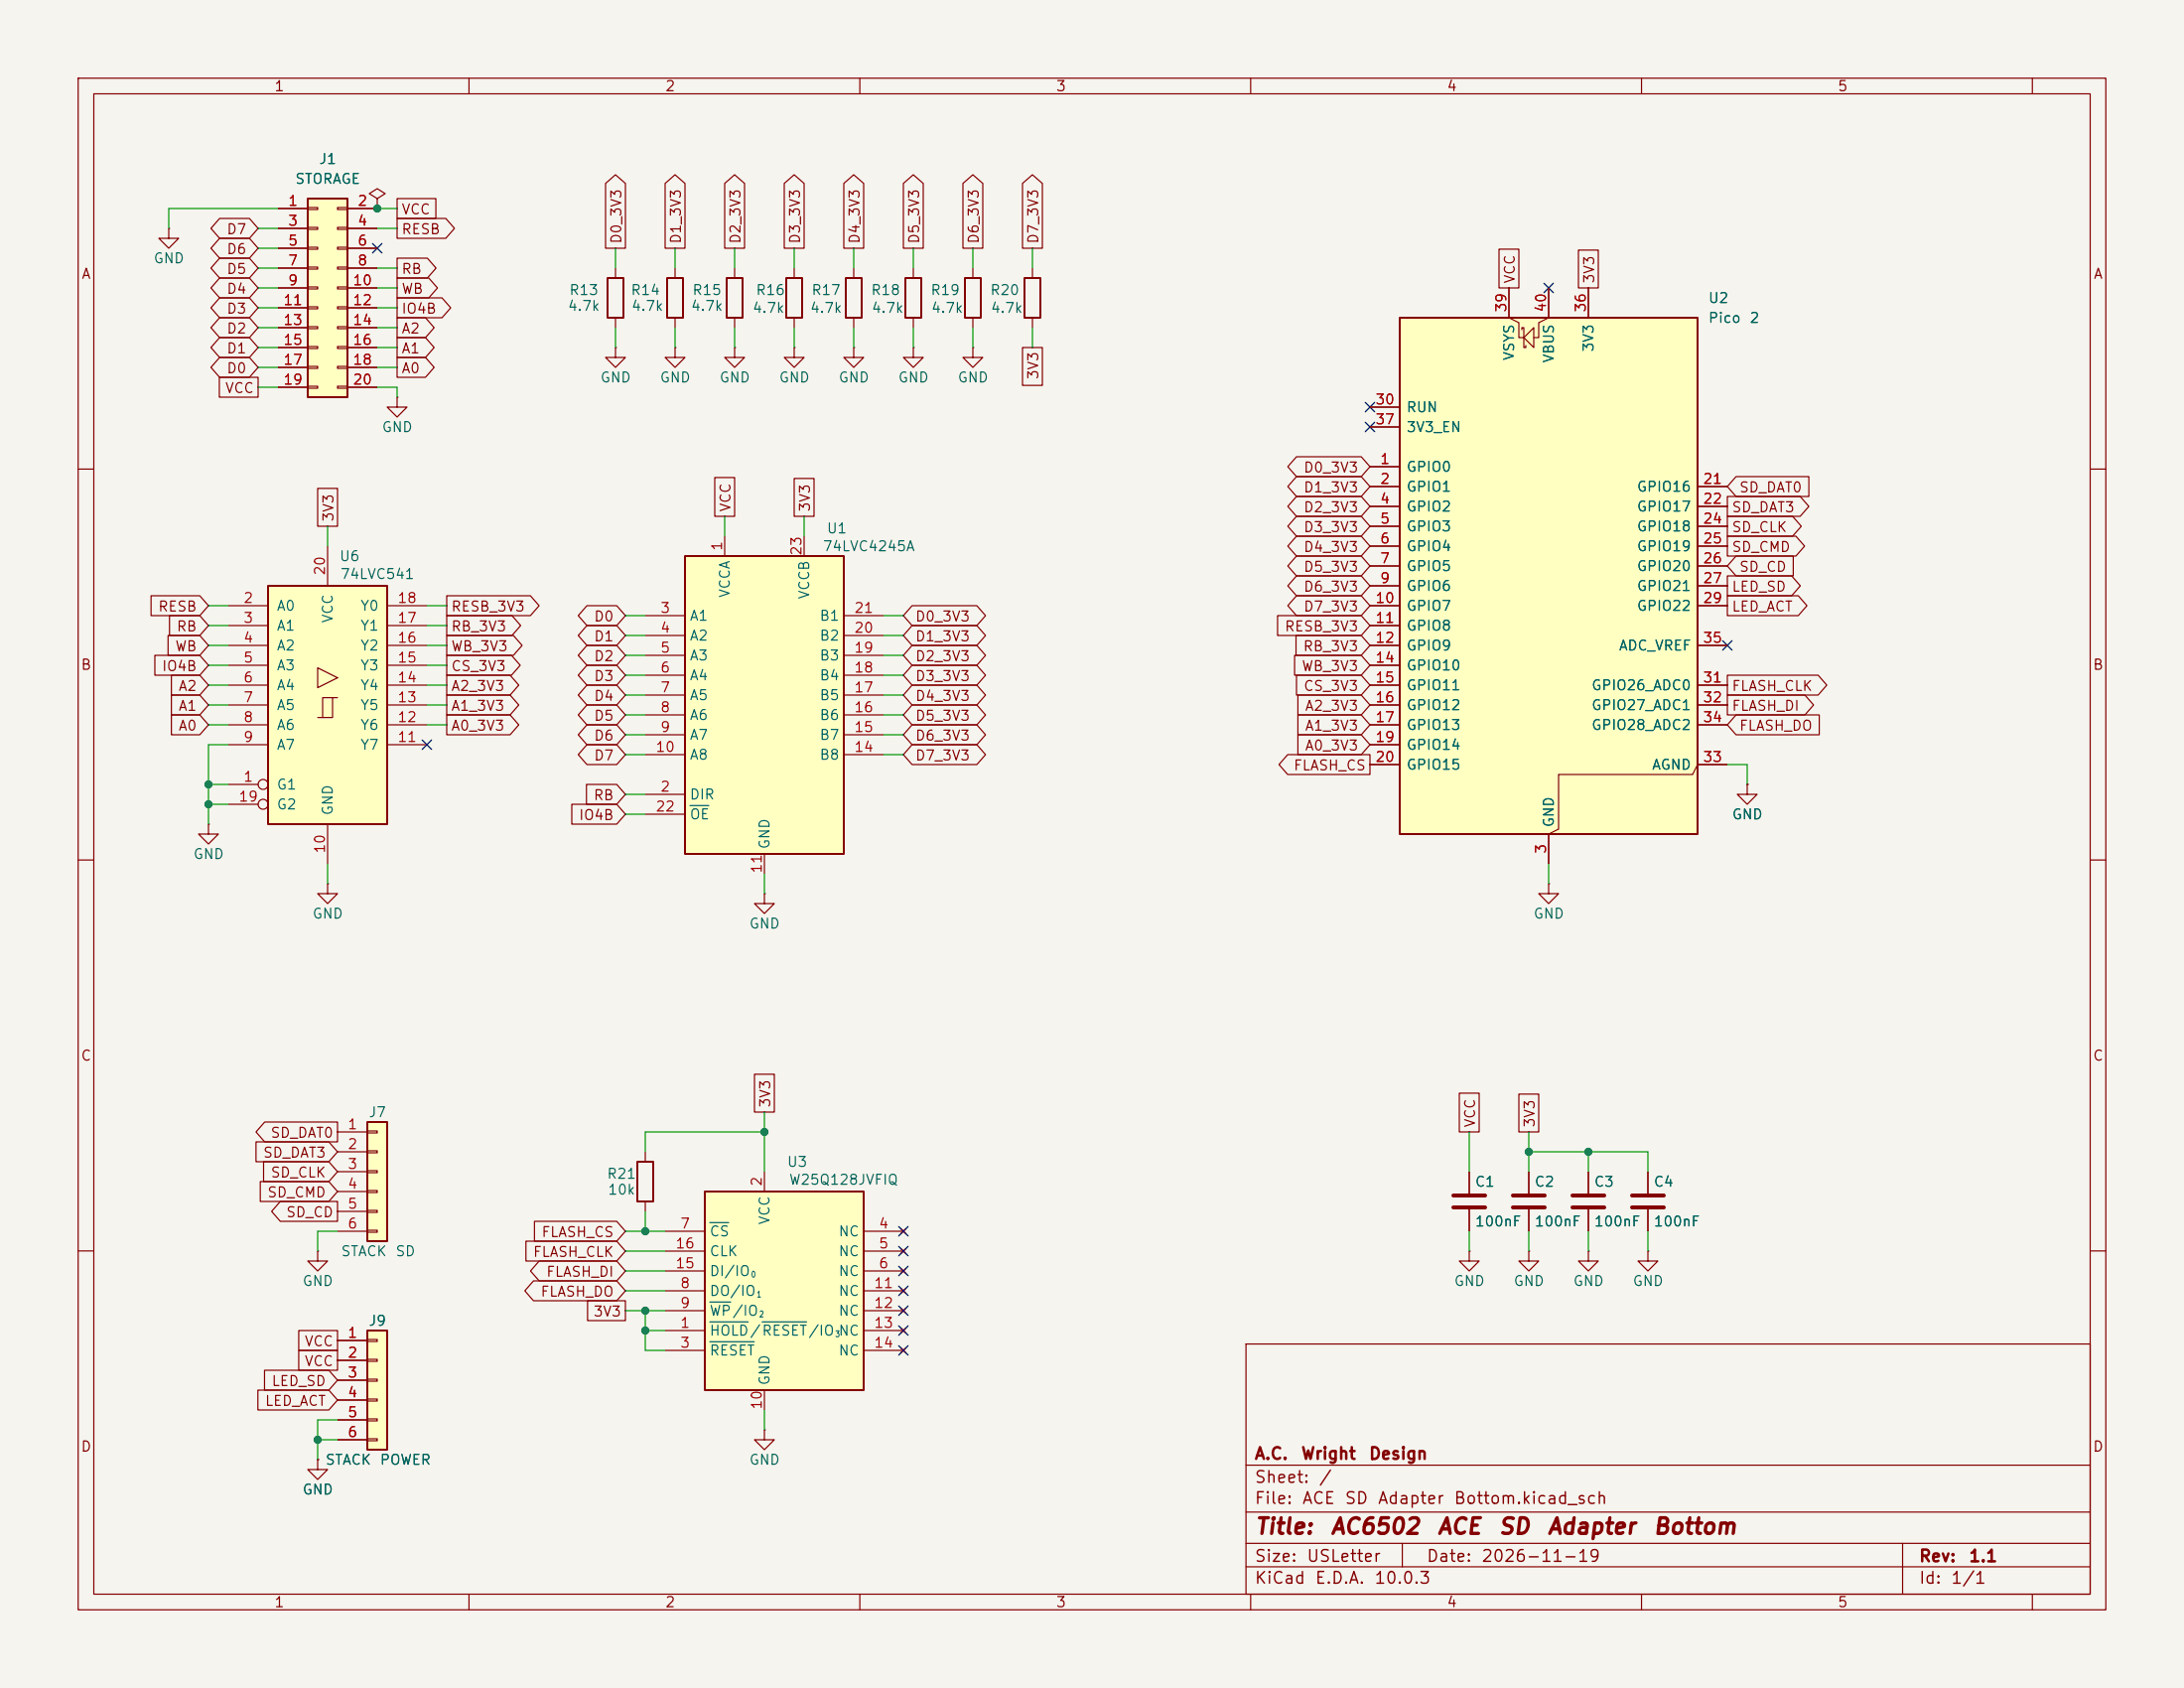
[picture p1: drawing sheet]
<svg xmlns="http://www.w3.org/2000/svg" width="279mm" height="216mm" viewBox="0 0 279 216" stroke-linecap="round" stroke-linejoin="round" font-family="sans-serif">
<path d="M0 0h279.4v215.9h-279.4z" fill="#f5f4ef" stroke="#f5f4ef" stroke-width=".13"/>
<g fill="none" stroke="#840000" stroke-width=".15">
<path d="M10 10h259.4v195.9h-259.4zM12 12h255.4v191.9h-255.4zM60 10v2M110 10v2M160 10v2M210 10v2M260 10v2M94 34.3v1.3M94 40.6v1.3M101.6 44.5v1.2h1.3l-1.3 1.3-1.3-1.3h1.3M101.6 44.5h.1M10 60h2"/>
<path d="M267.4 60h2M10 110h2M267.4 110h2M10 160h2M159.4 171.9h108v32h-108zM267.4 160h2M159.4 197.4h108M159.4 193.4h108M159.4 187.4h108M179.4 197.4v3M243.4 197.4v6.5M60 203.9v2"/>
<path d="M110 203.9v2M159.4 200.4h108M160 203.9v2M210 203.9v2M260 203.9v2"/>
</g>
<path d="M93 35.6h2v5h-2z" fill="none" stroke="#840000" stroke-width=".25"/>
<path d="M39.4 25.4h5v25.4h-5z" fill="#ffffc2"/>
<path d="M39.4 25.4h5v25.4h-5zM81.5 148.6h2.1v5.1h-2.1z" fill="none" stroke="#840000" stroke-width=".25"/>
<g fill="none" stroke="#840000" stroke-width=".15">
<path d="M35.6 26.7h3.8M35.6 29.2h3.8M35.6 31.8h3.8M35.6 34.3h3.8M35.6 36.8h3.8M35.6 39.4h3.8M39.4 26.5h1.2v.3h-1.2zM39.4 29.1h1.2v.2h-1.2zM39.4 31.6h1.2v.3h-1.2zM39.4 34.2h1.2v.2h-1.2zM39.4 36.7h1.2v.3h-1.2zM39.4 39.2h1.2v.3h-1.2z"/>
<path d="M43.2 26.5h1.2v.3h-1.2zM43.2 29.1h1.2v.2h-1.2zM43.2 31.6h1.2v.3h-1.2zM43.2 34.2h1.2v.2h-1.2zM43.2 36.7h1.2v.3h-1.2zM43.2 39.2h1.2v.3h-1.2zM44.4 26.7h3.9M44.4 29.2h3.9M44.4 31.8h3.9M44.4 34.3h3.9M44.4 36.8h3.9M44.4 39.4h3.9"/>
<path d="M35.6 41.9h3.8M35.6 44.5h3.8M35.6 47h3.8M35.6 49.5h3.8M39.4 41.8h1.2v.2h-1.2zM39.4 44.3h1.2v.3h-1.2zM39.4 46.9h1.2v.2h-1.2zM39.4 49.4h1.2v.3h-1.2zM43.2 41.8h1.2v.2h-1.2zM43.2 44.3h1.2v.3h-1.2zM43.2 46.9h1.2v.2h-1.2zM43.2 49.4h1.2v.3h-1.2z"/>
<path d="M44.4 41.9h3.9M44.4 44.5h3.9M44.4 47h3.9M44.4 49.5h3.9M82.5 147.3v1.3M82.5 153.7v1.2M40.6 160v1.3h1.3l-1.3 1.3-1.2-1.3h1.2M40.6 160h.1M40.6 186.7v1.3h1.3l-1.3 1.2-1.2-1.2h1.2M40.6 186.7h.1M97.8 182.9v1.3h1.3l-1.3 1.2-1.3-1.2h1.3M97.8 182.9h.1"/>
</g>
<path d="M90.2 152.4h20.3v25.4h-20.3z" fill="#ffffc2"/>
<path d="M90.2 152.4h20.3v25.4h-20.3z" fill="none" stroke="#840000" stroke-width=".25"/>
<g fill="none" stroke="#840000" stroke-width=".15">
<path d="M85.1 157.5h5.1M97.8 149.9v2.5M110.5 157.5h5.1M115.2 157.1l.8 .8M115.2 159.6l.8 .8M116 157.1l-.8 .8M116 159.6l-.8 .8M85.1 170.2h5.1M85.1 172.7h5.1M85.1 160h5.1M85.1 162.6h5.1M85.1 165.1h5.1"/>
<path d="M85.1 167.6h5.1M97.8 177.8v2.5M110.5 170.2h5.1M110.5 172.7h5.1M110.5 160h5.1M110.5 162.6h5.1M110.5 165.1h5.1M110.5 167.6h5.1M115.2 162.2l.8 .7M115.2 164.7l.8 .8M115.2 167.3l.8 .7M115.2 169.8l.8 .8"/>
<path d="M115.2 172.3l.8 .8M116 162.2l-.8 .7M116 164.7l-.8 .8M116 167.3l-.8 .7M116 169.8l-.8 .8M116 172.3l-.8 .8"/>
</g>
<path d="M90.8 156.4h2.4M90.8 169.1h4.9M90.8 171.6h5.7M90.8 166.5h2.7M97.5 169.1h5.7" fill="none" stroke="#006464" stroke-width=".15"/>
<path d="M87.6 71.1h20.3v38.1h-20.3z" fill="#ffffc2"/>
<path d="M100.6 35.6h2v5h-2zM87.6 71.1h20.3v38.1h-20.3z" fill="none" stroke="#840000" stroke-width=".25"/>
<g fill="none" stroke="#840000" stroke-width=".15">
<path d="M21.6 29.2v1.3h1.3l-1.3 1.3-1.3-1.3h1.3M21.6 29.2h.1M101.6 34.3v1.3M50.8 50.8v1.3h1.3l-1.3 1.2-1.3-1.2h1.3M50.8 50.8h.1M101.6 40.6v1.3M82.5 78.7h5.1M92.7 68.6v2.5M102.9 68.6v2.5M107.9 78.7h5.1M82.5 81.3h5.1M82.5 83.8h5.1"/>
<path d="M82.5 86.4h5.1M82.5 88.9h5.1M82.5 91.4h5.1M82.5 94h5.1M82.5 96.5h5.1M107.9 81.3h5.1M107.9 83.8h5.1M107.9 86.4h5.1M107.9 88.9h5.1M107.9 91.4h5.1M107.9 94h5.1M107.9 96.5h5.1"/>
<path d="M41.9 113v1.3h1.3l-1.3 1.3-1.3-1.3h1.3M41.9 113h.1M82.5 101.6h5.1M82.5 104.1h5.1M97.8 114.3v1.3h1.3l-1.3 1.2-1.3-1.2h1.3M97.8 114.3h.1M97.8 109.2v2.6M198.1 113v1.3h1.3l-1.3 1.3-1.3-1.3h1.3M198.1 113h.1M188 149.9v2.8M188 154.7v2.8M195.6 149.9v2.8"/>
<path d="M195.6 154.7v2.8M188 160v1.3h1.2l-1.2 1.3-1.3-1.3h1.3M188 160h.1M195.6 160v1.3h1.2l-1.2 1.3-1.3-1.3h1.3M195.6 160h.1"/>
</g>
<path d="M88.3 103h2.4" fill="none" stroke="#006464" stroke-width=".15"/>
<path d="M185.9 152.9h4.1M185.9 154.4h4.1M193.5 152.9h4.1M193.5 154.4h4.1" fill="none" stroke="#840000" stroke-width=".51"/>
<path d="M47 143.5h2.5v15.3h-2.5z" fill="#ffffc2"/>
<path d="M85.3 35.6h2.1v5h-2.1zM47 143.5h2.5v15.3h-2.5z" fill="none" stroke="#840000" stroke-width=".25"/>
<g fill="none" stroke="#840000" stroke-width=".15">
<path d="M86.4 34.3v1.3M86.4 40.6v1.3M43.2 144.8h3.8M43.2 147.3h3.8M43.2 149.9h3.8M43.2 152.4h3.8M43.2 154.9h3.8M43.2 157.5h3.8M47 144.7h1.3v.2h-1.3zM47 147.2h1.3v.2h-1.3zM47 149.7h1.3v.3h-1.3zM47 152.3h1.3v.2h-1.3z"/>
<path d="M47 154.8h1.3v.3h-1.3zM47 157.4h1.3v.2h-1.3zM203.2 149.9v2.8M203.2 154.7v2.8M210.8 149.9v2.8M210.8 154.7v2.8M203.2 160v1.3h1.3l-1.3 1.3-1.3-1.3h1.3M203.2 160h.1M210.8 160v1.3h1.3l-1.3 1.3-1.3-1.3h1.3M210.8 160h.1"/>
</g>
<path d="M201.2 152.9h4M201.2 154.4h4M208.8 152.9h4.1M208.8 154.4h4.1" fill="none" stroke="#840000" stroke-width=".51"/>
<path d="M179.1 40.6h38.1v66.1h-38.1z" fill="#ffffc2"/>
<path d="M108.2 35.6h2v5h-2zM179.1 40.6h38.1v66.1h-38.1z" fill="none" stroke="#840000" stroke-width=".25"/>
<g fill="none" stroke="#840000" stroke-width=".15">
<path d="M109.2 34.3v1.3M193 36.8v3.8l1.3 .7v1.9h.6M198.1 36.8v3.8l-1.3 .7v1.9h-.6M203.2 36.8v3.8M86.4 44.5v1.2h1.2l-1.2 1.3-1.3-1.3h1.3M86.4 44.5h.1M94 44.5v1.2h1.2l-1.2 1.3-1.3-1.3h1.3M94 44.5h.1M109.2 44.5v1.2h1.3l-1.3 1.3-1.3-1.3h1.3M109.2 44.5h.1M109.2 40.6v1.3M175.3 59.7h3.8"/>
<path d="M175.3 52.1h3.8M175.3 54.6h3.8M194.7 42.2v-.3h.2v2.6h.3v-.3M194.9 43.2l1.3-1.3v2.6zM175.3 62.2h3.8M175.3 64.8h3.8M175.3 67.3h3.8M175.3 69.9h3.8M175.3 72.4h3.8M175.3 74.9h3.8M175.3 77.5h3.8M217.2 62.2h3.8"/>
<path d="M217.2 64.8h3.8M217.2 67.3h3.8M217.2 69.9h3.8M217.2 72.4h3.8M217.2 74.9h3.8M217.2 77.5h3.8M175.3 80h3.8M175.3 82.6h3.8M175.3 85.1h3.8M175.3 87.6h3.8M175.3 90.2h3.8M175.3 92.7h3.8"/>
<path d="M175.3 95.3h3.8M175.3 97.8h3.8M217.2 82.6h3.8M217.2 87.6h3.8M217.2 90.2h3.8M217.2 92.7h3.8M221 97.8h-3.8l-.7 1.3h-17.1v6.9l-1.3 .7v3.8M223.5 100.3v1.3h1.3l-1.3 1.3-1.3-1.3h1.3M223.5 100.3h.1"/>
</g>
<path d="M47 170.2h2.5v15.2h-2.5z" fill="#ffffc2"/>
<path d="M77.7 35.6h2.1v5h-2.1zM47 170.2h2.5v15.2h-2.5z" fill="none" stroke="#840000" stroke-width=".25"/>
<g fill="none" stroke="#840000" stroke-width=".15">
<path d="M78.7 34.3v1.3M78.7 44.5v1.2h1.3l-1.3 1.3-1.2-1.3h1.2M78.7 44.5h.1M78.7 40.6v1.3M43.2 171.5h3.8M43.2 174h3.8M43.2 176.5h3.8M43.2 179.1h3.8M47 171.3h1.3v.3h-1.3zM47 173.9h1.3v.2h-1.3zM47 176.4h1.3v.3h-1.3zM47 178.9h1.3v.3h-1.3z"/>
<path d="M43.2 181.6h3.8M43.2 184.2h3.8M47 181.5h1.3v.2h-1.3zM47 184h1.3v.3h-1.3z"/>
</g>
<path d="M34.3 74.9h15.2v30.5h-15.2z" fill="#ffffc2"/>
<g fill="none" stroke="#840000" stroke-width=".15">
<path d="M28.1 30.5h3.8l1.1 1.3-1.1 1.2h-3.8l-1.1-1.2zM28.1 27.9h3.8l1.1 1.3-1.1 1.3h-3.8l-1.1-1.3zM28.1 33h3.8l1.1 1.3-1.1 1.3h-3.8l-1.1-1.3zM28.1 38.1h3.8l1.1 1.3-1.1 1.2h-3.8l-1.1-1.2zM28.1 35.6h3.8l1.1 1.2-1.1 1.3h-3.8l-1.1-1.3zM35.6 26.7h3.8M35.6 29.2h3.8M35.6 31.8h3.8M35.6 34.3h3.8M35.6 36.8h3.8M35.6 39.4h3.8M44.4 26.7h3.9"/>
<path d="M44.4 29.2h3.9M44.4 31.8h3.9M44.4 34.3h3.9M44.4 36.8h3.9M44.4 39.4h3.9M48.3 25.4l1-.6-1-.7-1.1 .7 1.1 .6v1.3M48.3 26.7h.1M50.8 27.9h6.2l1.1 1.3-1.1 1.3h-6.2zM50.8 25.4h5v2.5h-5zM50.8 38.1h5.7l1.2 1.3-1.2 1.2h-5.7zM50.8 35.6h4.1l1.1 1.2-1.1 1.3h-4.1zM50.8 33h3.9l1.1 1.3-1.1 1.3h-3.9z"/>
<path d="M77.5 23.5l1.2-1.2 1.3 1.2v8.3h-2.5zM85.1 23.5l1.3-1.2 1.2 1.2v8.3h-2.5zM92.7 23.5l1.3-1.2 1.3 1.2v8.3h-2.6zM100.3 23.5l1.3-1.2 1.3 1.2v8.3h-2.6zM107.9 23.5l1.3-1.2 1.3 1.2v8.3h-2.6zM115.6 23.5l1.2-1.2 1.3 1.2v8.3h-2.5zM116.8 34.3v1.3M123.2 23.5l1.3-1.2 1.2 1.2v8.3h-2.5zM124.5 34.3v1.3M130.8 23.5l1.3-1.2 1.3 1.2v8.3h-2.6zM132.1 34.3v1.3M191.8 31.9h2.5v4.9h-2.5z"/>
<path d="M193 36.8v3.8M198.1 36.8v3.8M201.9 32h2.6v4.8h-2.6zM203.2 36.8v3.8M28.1 48.3h4.9v2.5h-4.9zM28.1 40.6h3.8l1.1 1.3-1.1 1.3h-3.8l-1.1-1.3zM28.1 45.7h3.8l1.1 1.3-1.1 1.3h-3.8l-1.1-1.3zM28.1 43.2h3.8l1.1 1.3-1.1 1.2h-3.8l-1.1-1.2zM35.6 41.9h3.8M35.6 44.5h3.8M35.6 47h3.8M35.6 49.5h3.8"/>
<path d="M44.4 41.9h3.9M44.4 44.5h3.9M44.4 47h3.9M44.4 49.5h3.9M50.8 43.2h3.6l1.1 1.3-1.1 1.2h-3.6zM50.8 40.6h3.6l1.1 1.3-1.1 1.3h-3.6zM50.8 45.7h3.6l1.1 1.3-1.1 1.3h-3.6zM116.8 44.5v1.2h1.3l-1.3 1.3-1.2-1.3h1.2M116.8 44.5h.1M116.8 40.6v1.3M124.5 44.5v1.2h1.2l-1.2 1.3-1.3-1.3h1.3M124.5 44.5h.1"/>
<path d="M124.5 40.6v1.3M130.8 44.5h2.6v4.8h-2.6zM132.1 40.6v1.3M165.9 58.4h8.2l1.2 1.3-1.2 1.3h-8.2l-1.2-1.3zM175.3 59.7h3.8M175.3 52.1h3.8M175.3 54.6h3.8M19.3 76.2h6.3l1.1 1.3-1.1 1.2h-6.3zM21.7 78.7h3.9l1.1 1.3-1.1 1.3h-3.9zM29.2 77.5h5.1M40.6 62.5h2.6v4.8h-2.6zM41.9 69.9v5"/>
<path d="M49.5 77.5h5.1M57.1 76.2h10.8l1.1 1.3-1.1 1.2h-10.8zM57.1 78.7h8.4l1.1 1.3-1.1 1.3h-8.4zM75.1 77.5h3.8l1.1 1.2-1.1 1.3h-3.8l-1.1-1.3zM91.4 61.1h2.6v4.9h-2.6zM101.6 61.2h2.5v4.8h-2.5zM116.7 77.5h8.3l1.1 1.2-1.1 1.3h-8.3l-1.1-1.3zM163.4 78.7h10.7l1.2 1.3-1.2 1.3h-10.7zM165.9 71.1h8.2l1.2 1.3-1.2 1.3h-8.2l-1.2-1.3zM165.9 73.7h8.2l1.2 1.2-1.2 1.3h-8.2l-1.2-1.3zM165.9 76.2h8.2l1.2 1.3-1.2 1.2h-8.2l-1.2-1.2zM165.9 63.5h8.2l1.2 1.3-1.2 1.2h-8.2l-1.2-1.2z"/>
<path d="M165.9 66h8.2l1.2 1.3-1.2 1.3h-8.2l-1.2-1.3zM165.9 61h8.2l1.2 1.2-1.2 1.3h-8.2l-1.2-1.3zM165.9 68.6h8.2l1.2 1.3-1.2 1.2h-8.2l-1.2-1.2zM175.3 77.5h3.8M175.3 62.2h3.8M175.3 64.8h3.8M175.3 67.3h3.8M175.3 69.9h3.8M175.3 72.4h3.8M175.3 74.9h3.8M217.2 77.5h3.8M217.2 62.2h3.8"/>
<path d="M217.2 64.8h3.8M217.2 67.3h3.8M217.2 69.9h3.8M217.2 72.4h3.8M217.2 74.9h3.8M221 68.6h8.8l1.1 1.3-1.1 1.2h-8.8zM221 76.2h9.1l1.1 1.3-1.1 1.2h-9.1zM221 73.7h8.2l1.1 1.2-1.1 1.3h-8.2zM221 66h8.3l1.1 1.3-1.1 1.3h-8.3zM221 63.5h9.3l1.1 1.3-1.1 1.2h-9.3zM222.1 71.1h7.3v2.6h-7.3l-1.1-1.3zM222.1 61h9.3v2.5h-9.3l-1.1-1.3z"/>
<path d="M19.8 83.8h5.8l1.1 1.3-1.1 1.3h-5.8zM21.5 81.3h4.1l1.1 1.3-1.1 1.2h-4.1zM21.9 86.4h3.7l1.1 1.2-1.1 1.3h-3.7zM21.9 91.4h3.7l1.1 1.3-1.1 1.3h-3.7zM21.9 88.9h3.7l1.1 1.3-1.1 1.2h-3.7zM29.2 80h5.1M29.2 82.6h5.1M29.2 85.1h5.1M29.2 87.6h5.1M29.2 90.2h5.1M29.2 92.7h5.1M29.2 95.3h5.1"/>
<path d="M40.6 85.4l2.6 1.3-2.6 1.3zM42.5 89.2h-1.2v2.6M43.2 89.2h-.7v2.6h-1.9M49.5 80h5.1M49.5 82.6h5.1M49.5 85.1h5.1M49.5 87.6h5.1M49.5 90.2h5.1M49.5 92.7h5.1M49.5 95.3h5.1M57.1 91.4h8.2l1.1 1.3-1.1 1.3h-8.2zM57.1 86.4h8.2l1.1 1.2-1.1 1.3h-8.2z"/>
<path d="M57.1 83.8h8.3l1.2 1.3-1.2 1.3h-8.3zM57.1 81.3h8.6l1.1 1.3-1.1 1.2h-8.6zM57.1 88.9h8.2l1.1 1.3-1.1 1.2h-8.2zM75.1 95.2h3.8l1.1 1.3-1.1 1.3h-3.8l-1.1-1.3zM75.1 92.7h3.8l1.1 1.3-1.1 1.3h-3.8l-1.1-1.3zM75.1 82.5h3.8l1.1 1.3-1.1 1.3h-3.8l-1.1-1.3zM75.1 85.1h3.8l1.1 1.3-1.1 1.2h-3.8l-1.1-1.2zM75.1 90.2h3.8l1.1 1.2-1.1 1.3h-3.8l-1.1-1.3zM75.1 80h3.8l1.1 1.3-1.1 1.3h-3.8l-1.1-1.3zM75.1 87.6h3.8l1.1 1.3-1.1 1.3h-3.8l-1.1-1.3zM116.7 95.2h8.3l1.1 1.3-1.1 1.3h-8.3l-1.1-1.3zM116.7 90.2h8.3l1.1 1.2-1.1 1.3h-8.3l-1.1-1.3z"/>
<path d="M116.7 82.5h8.3l1.1 1.3-1.1 1.3h-8.3l-1.1-1.3zM116.7 87.6h8.3l1.1 1.3-1.1 1.3h-8.3l-1.1-1.3zM116.7 92.7h8.3l1.1 1.3-1.1 1.3h-8.3l-1.1-1.3zM116.7 85.1h8.3l1.1 1.3-1.1 1.2h-8.3l-1.1-1.2zM116.7 80h8.3l1.1 1.3-1.1 1.3h-8.3l-1.1-1.3zM164.7 96.5h10.6v2.6h-10.6l-1.1-1.3zM165.6 83.8h8.5l1.2 1.3-1.2 1.3h-8.5zM165.8 81.3h8.3l1.2 1.3-1.2 1.2h-8.3zM165.9 86.4h8.2l1.2 1.2-1.2 1.3h-8.2zM166 91.4h8.1l1.2 1.3-1.2 1.3h-8.1zM166 88.9h8.1l1.2 1.3-1.2 1.2h-8.1zM166 94h8.1l1.2 1.3-1.2 1.2h-8.1z"/>
<path d="M175.3 80h3.8M175.3 82.6h3.8M175.3 85.1h3.8M175.3 87.6h3.8M175.3 90.2h3.8M175.3 92.7h3.8M175.3 95.3h3.8M175.3 97.8h3.8M217.2 82.6h3.8M217.2 87.6h3.8M217.2 90.2h3.8M217.2 92.7h3.8"/>
<path d="M217.2 97.8h3.8M221 86.4h11.6l1.1 1.2-1.1 1.3h-11.6zM221 88.9h9.9l1.1 1.3-1.1 1.2h-9.9zM222.1 91.4h10.6v2.6h-10.6l-1.1-1.3zM26.7 105.4v1.3h1.2l-1.2 1.3-1.3-1.3h1.3M26.7 105.4h.1M29.2 100.3h3.8M29.2 102.9h3.8M41.9 105.4v5.1M73.1 102.9h5.8l1.1 1.2-1.1 1.3h-5.8zM75 100.3h3.9l1.1 1.3-1.1 1.3h-3.9zM198.1 106.7v3.8"/>
<path d="M223.5 100.3h.1M96.5 137.4h2.6v4.8h-2.6zM186.7 139.8h2.5v5h-2.5zM194.3 139.9h2.6v4.9h-2.6zM32.8 146h9.3l1.1 1.3-1.1 1.3h-9.3zM33.3 151.1h8.8l1.1 1.3-1.1 1.3h-8.8zM33.7 148.6h8.4l1.1 1.3-1.1 1.2h-8.4zM33.9 143.5h9.3v2.6h-9.3l-1.1-1.3zM35.9 153.7h7.3v2.5h-7.3l-1.2-1.3zM67.3 158.7h11.6l1.1 1.3-1.1 1.3h-11.6zM68.4 156.2h10.5l1.1 1.3-1.1 1.3h-10.5zM188 149.9v2.8"/>
<path d="M188 154.7v2.8M195.6 149.9v2.8M195.6 154.7v2.8M203.2 149.9v2.8M203.2 154.7v2.8M210.8 149.9v2.8M210.8 154.7v2.8M33 177.8h9.1l1.1 1.3-1.1 1.2h-9.1zM33.8 175.3h8.3l1.1 1.2-1.1 1.3h-8.3zM38.2 172.7h5v2.6h-5zM38.2 170.2h5v2.5h-5zM43.2 171.5h3.8"/>
<path d="M43.2 174h3.8M43.2 176.5h3.8M43.2 179.1h3.8M68.3 163.8h10.6l1.1 1.3-1.1 1.3h-10.6l-1.2-1.3zM69 161.3h9.9l1.1 1.3-1.1 1.2h-9.9l-1.1-1.2zM75.2 166.4h4.8v2.5h-4.8zM40.6 186.7h.1M43.2 181.6h3.8M43.2 184.2h3.8"/>
<circle cx="33.7" cy="100.3" r=".63"/>
<circle cx="33.7" cy="102.9" r=".63"/>
</g>
<path d="M115.8 35.6h2.1v5h-2.1zM123.4 35.6h2.1v5h-2.1zM131.1 35.6h2v5h-2zM34.3 74.9h15.2v30.5h-15.2z" fill="none" stroke="#840000" stroke-width=".25"/>
<g fill="none" stroke="#009600" stroke-width=".15">
<path d="M33 34.3h2.6M33 36.8h2.6M33 39.4h2.6M33 29.2h2.6M33 31.8h2.6M35.6 26.7h-14v2.5M48.3 34.3h2.5M48.3 36.8h2.5M48.3 39.4h2.5M48.3 29.2h2.5M48.3 26.7h2.5M78.7 31.8v2.5"/>
<path d="M86.4 31.8v2.5M94 31.8v2.5M101.6 31.8v2.5M109.2 31.8v2.5M116.8 31.8v2.5M124.5 31.8v2.5M132.1 31.8v2.5M33 49.5h2.6M33 47h2.6M33 44.5h2.6M33 41.9h2.6M48.3 49.5h2.5v1.3"/>
<path d="M48.3 47h2.5M48.3 44.5h2.5M48.3 41.9h2.5M78.7 41.9v2.6M86.4 41.9v2.6M94 41.9v2.6M101.6 41.9v2.6M109.2 41.9v2.6M116.8 41.9v2.6M124.5 41.9v2.6M132.1 41.9v2.6M26.7 77.5h2.5"/>
<path d="M41.9 67.3v2.6M54.6 77.5h2.5M80 78.7h2.5M92.7 66v2.6M102.9 66v2.6M113 78.7h2.6M26.7 82.6h2.5M26.7 85.1h2.5M26.7 87.6h2.5M26.7 80h2.5M26.7 90.2h2.5M26.7 92.7h2.5"/>
<path d="M29.2 95.3h-2.5v10.1M54.6 82.6h2.5M54.6 85.1h2.5M54.6 87.6h2.5M54.6 80h2.5M54.6 90.2h2.5M54.6 92.7h2.5M80 81.3h2.5M80 94h2.5M80 88.9h2.5M80 96.5h2.5M80 83.8h2.5"/>
<path d="M80 86.4h2.5M80 91.4h2.5M113 81.3h2.6M113 94h2.6M113 88.9h2.6M113 96.5h2.6M113 83.8h2.6M113 86.4h2.6M113 91.4h2.6M221 97.8h2.5v2.5M26.7 102.9h2.5M26.7 100.3h2.5"/>
<path d="M41.9 110.5v2.5M80 101.6h2.5M80 104.1h2.5M97.8 111.8v2.5M198.1 110.5v2.5M43.2 157.5h-2.6v2.5M80 157.5h5.1M82.5 154.9v2.6M97.8 144.8h-15.3v2.5M97.8 142.2v7.7M188 144.8v5.1M188 157.5v2.5"/>
<path d="M195.6 147.3h15.2v2.6M195.6 144.8v5.1M195.6 157.5v2.5M203.2 147.3v2.6M203.2 157.5v2.5M210.8 157.5v2.5M80 167.6h5.1M80 162.6h5.1M80 165.1h5.1M80 160h5.1M82.5 167.6v5.1h2.6M82.5 170.2h2.6"/>
<path d="M40.6 184.2h2.6M43.2 181.6h-2.6v5.1M97.8 180.3v2.6"/>
</g>
<g fill="none" stroke="#000084" stroke-width=".15">
<path d="M47.7 31.1l1.2 1.3M48.9 31.1l-1.2 1.3M197.5 36.2l1.2 1.2M198.7 36.2l-1.2 1.2M174.7 54l1.2 1.2M174.7 51.5l1.2 1.2M175.9 54l-1.2 1.2M175.9 51.5l-1.2 1.2M54 94.6l1.2 1.3M55.2 94.6l-1.2 1.3M220.4 81.9l1.2 1.3M221.6 81.9l-1.2 1.3"/>
<path d="M115 159.4l1.2 1.2M115 156.9l1.2 1.2M116.2 159.4l-1.2 1.2M116.2 156.9l-1.2 1.2M115 164.5l1.2 1.2M115 162l1.2 1.2M115 167l1.2 1.2M115 169.6l1.2 1.2M115 172.1l1.2 1.2M116.2 164.5l-1.2 1.2M116.2 162l-1.2 1.2M116.2 167l-1.2 1.2"/>
<path d="M116.2 169.6l-1.2 1.2M116.2 172.1l-1.2 1.2"/>
</g>
<g fill="#009600" stroke="#009600" stroke-width=".13">
<circle cx="82.5" cy="157.5" r=".46"/>
<circle cx="97.8" cy="144.8" r=".46"/>
<circle cx="195.6" cy="147.3" r=".46"/>
<circle cx="203.2" cy="147.3" r=".46"/>
<circle cx="48.3" cy="26.7" r=".46"/>
<circle cx="26.7" cy="102.9" r=".46"/>
<circle cx="26.7" cy="100.3" r=".46"/>
<circle cx="82.5" cy="170.2" r=".46"/>
<circle cx="82.5" cy="167.6" r=".46"/>
<circle cx="40.6" cy="184.2" r=".46"/>
</g>
<g font-size="2" fill="#840000">
<text x="160.4" y="196.7">Title:</text>
<text x="170.1" y="196.7">AC6502</text>
<text x="183.7" y="196.7">ACE</text>
<text x="191.6" y="196.7">SD</text>
<text x="197.8" y="196.7">Adapter</text>
<text x="211.4" y="196.7">Bottom</text>
</g>
<g font-size="1.5" fill="#840000">
<text x="160.4" y="190">Sheet:</text>
<text x="160.4" y="187">A.C.</text>
<text x="166.4" y="187">Wright</text>
<text x="168.6" y="190">/</text>
<text x="175" y="187">Design</text>
<text x="160.4" y="192.7">File:</text>
<text x="166.5" y="192.7">ACE</text>
<text x="171.9" y="192.7">SD</text>
<text x="176.2" y="192.7">Adapter</text>
<text x="185.9" y="192.7">Bottom.kicad_sch</text>
<text x="160.4" y="202.9">KiCad</text>
<text x="160.4" y="200.1">Size:</text>
<text x="167.1" y="200.1">USLetter</text>
<text x="168.1" y="202.9">E.D.A.</text>
<text x="175.7" y="202.9">10.0.3</text>
<text x="182.4" y="200.1">Date:</text>
<text x="189.4" y="200.1">2026-11-19</text>
<text x="245.4" y="200.1">Rev:</text>
<text x="245.4" y="202.9">Id:</text>
<text x="249.5" y="202.9">1/1</text>
<text x="251.8" y="200.1">1.1</text>
</g>
<g font-size="1.3" fill="#840000">
<text x="35" y="12">1</text>
<text x="85" y="12">2</text>
<text x="135" y="12">3</text>
<text x="185" y="12">4</text>
<text x="235" y="12">5</text>
<text x="51.3" y="27.7">VCC</text>
<text x="10.3" y="36">A</text>
<text x="28.9" y="32.8">D6</text>
<text x="28.9" y="30.3">D7</text>
<text x="28.9" y="35.4">D5</text>
<text x="51.3" y="30.3">RESB</text>
<text x="51.3" y="35.4">RB</text>
<text x="79.8" y="31.3" transform="rotate(-90 79.8 31.3)">D0_3V3</text>
<text x="87.4" y="31.3" transform="rotate(-90 87.4 31.3)">D1_3V3</text>
<text x="95" y="31.3" transform="rotate(-90 95 31.3)">D2_3V3</text>
<text x="102.7" y="31.3" transform="rotate(-90 102.7 31.3)">D3_3V3</text>
<text x="110.3" y="31.3" transform="rotate(-90 110.3 31.3)">D4_3V3</text>
<text x="117.9" y="31.3" transform="rotate(-90 117.9 31.3)">D5_3V3</text>
<text x="125.5" y="31.3" transform="rotate(-90 125.5 31.3)">D6_3V3</text>
<text x="133.1" y="31.3" transform="rotate(-90 133.1 31.3)">D7_3V3</text>
<text x="267.7" y="36">A</text>
<text x="28.9" y="40.4">D3</text>
<text x="28.9" y="37.9">D4</text>
<text x="51.3" y="40.4">IO4B</text>
<text x="51.3" y="37.9">WB</text>
<text x="194.1" y="36.4" transform="rotate(-90 194.1 36.4)">VCC</text>
<text x="204.3" y="36.4" transform="rotate(-90 204.3 36.4)">3V3</text>
<text x="28.9" y="43">D2</text>
<text x="28.9" y="45.5">D1</text>
<text x="51.3" y="45.5">A1</text>
<text x="51.3" y="43">A2</text>
<text x="28.7" y="50.6">VCC</text>
<text x="28.9" y="48.1">D0</text>
<text x="51.3" y="48.1">A0</text>
<text x="133.1" y="48.6" transform="rotate(-90 133.1 48.6)">3V3</text>
<text x="93.8" y="65.6" transform="rotate(-90 93.8 65.6)">VCC</text>
<text x="103.9" y="65.6" transform="rotate(-90 103.9 65.6)">3V3</text>
<text x="166.7" y="65.8">D2_3V3</text>
<text x="166.7" y="63.3">D1_3V3</text>
<text x="166.7" y="60.8">D0_3V3</text>
<text x="221.5" y="65.8">SD_DAT3</text>
<text x="222.4" y="63.3">SD_DAT0</text>
<text x="43" y="66.8" transform="rotate(-90 43 66.8)">3V3</text>
<text x="166.7" y="68.4">D3_3V3</text>
<text x="166.7" y="70.9">D4_3V3</text>
<text x="221.5" y="70.9">SD_CMD</text>
<text x="221.5" y="68.4">SD_CLK</text>
<text x="166.7" y="73.5">D5_3V3</text>
<text x="166.7" y="76">D6_3V3</text>
<text x="221.5" y="76">LED_SD</text>
<text x="222.4" y="73.5">SD_CD</text>
<text x="20.1" y="78.5">RESB</text>
<text x="22.3" y="83.6">WB</text>
<text x="22.5" y="81.1">RB</text>
<text x="57.6" y="78.5">RESB_3V3</text>
<text x="57.6" y="83.6">WB_3V3</text>
<text x="57.6" y="81.1">RB_3V3</text>
<text x="75.9" y="79.8">D0</text>
<text x="75.9" y="82.3">D1</text>
<text x="117" y="79.8">D0_3V3</text>
<text x="117" y="82.3">D1_3V3</text>
<text x="164.3" y="81.1">RESB_3V3</text>
<text x="166.6" y="83.6">RB_3V3</text>
<text x="166.7" y="78.5">D7_3V3</text>
<text x="221.5" y="78.5">LED_ACT</text>
<text x="10.3" y="86">B</text>
<text x="20.6" y="86.2">IO4B</text>
<text x="22.7" y="88.7">A2</text>
<text x="57.6" y="88.7">A2_3V3</text>
<text x="57.6" y="86.2">CS_3V3</text>
<text x="75.9" y="84.9">D2</text>
<text x="75.9" y="87.4">D3</text>
<text x="75.9" y="90">D4</text>
<text x="117" y="84.9">D2_3V3</text>
<text x="117" y="90">D4_3V3</text>
<text x="117" y="87.4">D3_3V3</text>
<text x="166.4" y="86.2">WB_3V3</text>
<text x="166.7" y="88.7">CS_3V3</text>
<text x="221.5" y="88.7">FLASH_CLK</text>
<text x="267.7" y="86">B</text>
<text x="22.7" y="93.8">A0</text>
<text x="22.7" y="91.2">A1</text>
<text x="57.6" y="93.8">A0_3V3</text>
<text x="57.6" y="91.2">A1_3V3</text>
<text x="75.9" y="95">D6</text>
<text x="75.9" y="92.5">D5</text>
<text x="117" y="92.5">D5_3V3</text>
<text x="117" y="95">D6_3V3</text>
<text x="166.9" y="93.8">A1_3V3</text>
<text x="166.9" y="91.2">A2_3V3</text>
<text x="221.5" y="91.2">FLASH_DI</text>
<text x="222.4" y="93.8">FLASH_DO</text>
<text x="75.9" y="97.6">D7</text>
<text x="117" y="97.6">D7_3V3</text>
<text x="165.4" y="98.9">FLASH_CS</text>
<text x="166.9" y="96.3">A0_3V3</text>
<text x="74" y="105.2">IO4B</text>
<text x="75.8" y="102.7">RB</text>
<text x="10.3" y="136">C</text>
<text x="267.7" y="136">C</text>
<text x="98.9" y="141.8" transform="rotate(-90 98.9 141.8)">3V3</text>
<text x="33.6" y="148.4">SD_DAT3</text>
<text x="34.5" y="145.8">SD_DAT0</text>
<text x="189" y="144.3" transform="rotate(-90 189 144.3)">VCC</text>
<text x="196.6" y="144.3" transform="rotate(-90 196.6 144.3)">3V3</text>
<text x="34.1" y="153.5">SD_CMD</text>
<text x="34.5" y="150.9">SD_CLK</text>
<text x="36.5" y="156">SD_CD</text>
<text x="68.1" y="161.1">FLASH_CLK</text>
<text x="69.2" y="158.5">FLASH_CS</text>
<text x="69.1" y="166.2">FLASH_DO</text>
<text x="69.8" y="163.6">FLASH_DI</text>
<text x="38.9" y="172.5">VCC</text>
<text x="75.8" y="168.7">3V3</text>
<text x="34.7" y="177.6">LED_SD</text>
<text x="38.9" y="175.1">VCC</text>
<text x="10.3" y="186">D</text>
<text x="33.8" y="180.1">LED_ACT</text>
<text x="267.7" y="186">D</text>
<text x="35" y="205.9">1</text>
<text x="85" y="205.9">2</text>
<text x="135" y="205.9">3</text>
<text x="185" y="205.9">4</text>
<text x="235" y="205.9">5</text>
</g>
<g font-size="1.3" fill="#006464">
<text x="37.7" y="23.8">STORAGE</text>
<text x="40.7" y="21.3">J1</text>
<text x="19.6" y="34">GND</text>
<text x="72.5" y="40.1">4.7k</text>
<text x="72.7" y="38.1">R13</text>
<text x="80.6" y="38.1">R14</text>
<text x="80.7" y="40.1">4.7k</text>
<text x="88.3" y="40.1">4.7k</text>
<text x="88.5" y="38.1">R15</text>
<text x="96.2" y="40.3">4.7k</text>
<text x="96.6" y="38.1">R16</text>
<text x="103.5" y="40.3">4.7k</text>
<text x="103.7" y="38.1">R17</text>
<text x="111.3" y="38.1">R18</text>
<text x="111.4" y="40.3">4.7k</text>
<text x="119" y="38.1">R19</text>
<text x="119" y="40.3">4.7k</text>
<text x="126.6" y="38.1">R20</text>
<text x="126.7" y="40.3">4.7k</text>
<text x="218.4" y="41.6">Pico</text>
<text x="218.4" y="39.1">U2</text>
<text x="223.7" y="41.6">2</text>
<text x="194" y="46.2" transform="rotate(-90 194 46.2)">VSYS</text>
<text x="199.1" y="46.5" transform="rotate(-90 199.1 46.5)">VBUS</text>
<text x="204.2" y="45.1" transform="rotate(-90 204.2 45.1)">3V3</text>
<text x="76.7" y="49.2">GND</text>
<text x="84.3" y="49.2">GND</text>
<text x="91.9" y="49.2">GND</text>
<text x="99.6" y="49.2">GND</text>
<text x="107.2" y="49.2">GND</text>
<text x="114.8" y="49.2">GND</text>
<text x="122.4" y="49.2">GND</text>
<text x="179.8" y="53">RUN</text>
<text x="48.8" y="55.6">GND</text>
<text x="179.8" y="55.6">3V3_EN</text>
<text x="179.8" y="60.7">GPIO0</text>
<text x="179.8" y="63.2">GPIO1</text>
<text x="179.8" y="65.7">GPIO2</text>
<text x="209.3" y="63.2">GPIO16</text>
<text x="209.3" y="65.7">GPIO17</text>
<text x="105.2" y="70.8">74LVC4245A</text>
<text x="105.7" y="68.5">U1</text>
<text x="179.8" y="68.3">GPIO3</text>
<text x="179.8" y="70.8">GPIO4</text>
<text x="209.3" y="68.3">GPIO18</text>
<text x="209.3" y="70.8">GPIO19</text>
<text x="43.3" y="72.1">U6</text>
<text x="43.4" y="74.4">74LVC541</text>
<text x="93.7" y="76.5" transform="rotate(-90 93.7 76.5)">VCCA</text>
<text x="103.8" y="76.7" transform="rotate(-90 103.8 76.7)">VCCB</text>
<text x="179.8" y="73.4">GPIO5</text>
<text x="179.8" y="75.9">GPIO6</text>
<text x="209.3" y="73.4">GPIO20</text>
<text x="209.3" y="75.9">GPIO21</text>
<text x="35.3" y="78.4">A0</text>
<text x="35.3" y="81">A1</text>
<text x="35.3" y="83.5">A2</text>
<text x="42.9" y="79.8" transform="rotate(-90 42.9 79.8)">VCC</text>
<text x="46" y="83.5">Y2</text>
<text x="46" y="81">Y1</text>
<text x="46" y="78.4">Y0</text>
<text x="88.1" y="79.7">A1</text>
<text x="88.1" y="82.3">A2</text>
<text x="104.8" y="82.3">B2</text>
<text x="104.8" y="79.7">B1</text>
<text x="179.8" y="78.4">GPIO7</text>
<text x="179.8" y="81">GPIO8</text>
<text x="179.8" y="83.5">GPIO9</text>
<text x="207" y="83.5">ADC_VREF</text>
<text x="209.3" y="78.4">GPIO22</text>
<text x="35.3" y="86.1">A3</text>
<text x="35.3" y="88.6">A4</text>
<text x="46" y="88.6">Y4</text>
<text x="46" y="86.1">Y3</text>
<text x="88.1" y="84.8">A3</text>
<text x="88.1" y="87.3">A4</text>
<text x="88.1" y="89.9">A5</text>
<text x="104.8" y="89.9">B5</text>
<text x="104.8" y="87.3">B4</text>
<text x="104.8" y="84.8">B3</text>
<text x="179.8" y="86.1">GPIO10</text>
<text x="179.8" y="88.6">GPIO11</text>
<text x="203.5" y="88.6">GPIO26_ADC0</text>
<text x="35.3" y="91.1">A5</text>
<text x="35.3" y="93.7">A6</text>
<text x="46" y="93.7">Y6</text>
<text x="46" y="91.1">Y5</text>
<text x="88.1" y="92.4">A6</text>
<text x="88.1" y="95">A7</text>
<text x="104.8" y="95">B7</text>
<text x="104.8" y="92.4">B6</text>
<text x="179.8" y="91.1">GPIO12</text>
<text x="179.8" y="93.7">GPIO13</text>
<text x="203.5" y="91.1">GPIO27_ADC1</text>
<text x="203.5" y="93.7">GPIO28_ADC2</text>
<text x="35.3" y="101.3">G1</text>
<text x="35.3" y="96.2">A7</text>
<text x="46" y="96.2">Y7</text>
<text x="88.1" y="97.5">A8</text>
<text x="104.8" y="97.5">B8</text>
<text x="179.8" y="96.2">GPIO14</text>
<text x="179.8" y="98.8">GPIO15</text>
<text x="211.2" y="98.8">AGND</text>
<text x="35.3" y="103.8">G2</text>
<text x="42.9" y="104.4" transform="rotate(-90 42.9 104.4)">GND</text>
<text x="88.1" y="102.6">DIR</text>
<text x="88.1" y="105.1">OE</text>
<text x="199.1" y="105.9" transform="rotate(-90 199.1 105.9)">GND</text>
<text x="221.5" y="105.1">GND</text>
<text x="24.6" y="110.2">GND</text>
<text x="98.8" y="108.7" transform="rotate(-90 98.8 108.7)">GND</text>
<text x="39.9" y="117.8">GND</text>
<text x="95.8" y="119.1">GND</text>
<text x="196.1" y="117.8">GND</text>
<text x="47.1" y="143.2">J7</text>
<text x="100.6" y="149.6">U3</text>
<text x="77.6" y="151.1">R21</text>
<text x="77.7" y="153.1">10k</text>
<text x="100.8" y="151.8">W25Q128JVFIQ</text>
<text x="188.6" y="152.1">C1</text>
<text x="196.2" y="152.1">C2</text>
<text x="203.8" y="152.1">C3</text>
<text x="211.5" y="152.1">C4</text>
<text x="43.5" y="161">STACK</text>
<text x="50.5" y="161">SD</text>
<text x="90.7" y="158.5">CS</text>
<text x="90.7" y="161">CLK</text>
<text x="98.8" y="156.7" transform="rotate(-90 98.8 156.7)">VCC</text>
<text x="107.2" y="158.5">NC</text>
<text x="107.2" y="161">NC</text>
<text x="188.6" y="157.2">100nF</text>
<text x="196.2" y="157.2">100nF</text>
<text x="203.8" y="157.2">100nF</text>
<text x="211.5" y="157.2">100nF</text>
<text x="38.6" y="164.8">GND</text>
<text x="90.7" y="166.1">DO/IO</text>
<text x="90.7" y="163.5">DI/IO</text>
<text x="107.2" y="163.5">NC</text>
<text x="107.2" y="166.1">NC</text>
<text x="185.9" y="164.8">GND</text>
<text x="193.5" y="164.8">GND</text>
<text x="201.2" y="164.8">GND</text>
<text x="208.8" y="164.8">GND</text>
<text x="47.1" y="169.9">J9</text>
<text x="90.7" y="171.2">HOLD/RESET/IO NC</text>
<text x="90.7" y="173.7">RESET</text>
<text x="90.7" y="168.6">WP/IO</text>
<text x="107.2" y="168.6">NC</text>
<text x="107.2" y="173.7">NC</text>
<text x="98.8" y="177.3" transform="rotate(-90 98.8 177.3)">GND</text>
<text x="38.6" y="191.5">GND</text>
<text x="41.5" y="187.7">STACK</text>
<text x="48.5" y="187.7">POWER</text>
<text x="95.8" y="187.7">GND</text>
</g>
<g font-size="1.3" fill="#a90000">
<text x="36.8" y="26.6">1</text>
<text x="36.8" y="29.2">3</text>
<text x="45.6" y="26.6">2</text>
<text x="45.6" y="29.2">4</text>
<text x="36.8" y="31.7">5</text>
<text x="36.8" y="34.3">7</text>
<text x="45.6" y="31.7">6</text>
<text x="45.6" y="34.3">8</text>
<text x="36.2" y="39.3">11</text>
<text x="36.2" y="41.9">13</text>
<text x="36.8" y="36.8">9</text>
<text x="45" y="36.8">10</text>
<text x="45" y="39.3">12</text>
<text x="45" y="41.9">14</text>
<text x="193" y="40" transform="rotate(-90 193 40)">39</text>
<text x="198.1" y="40" transform="rotate(-90 198.1 40)">40</text>
<text x="203.2" y="40" transform="rotate(-90 203.2 40)">36</text>
<text x="36.2" y="44.4">15</text>
<text x="36.2" y="47">17</text>
<text x="45" y="44.4">16</text>
<text x="45" y="47">18</text>
<text x="36.2" y="49.5">19</text>
<text x="45" y="49.5">20</text>
<text x="175.9" y="52">30</text>
<text x="175.9" y="54.6">37</text>
<text x="176.5" y="59.7">1</text>
<text x="176.5" y="62.2">2</text>
<text x="176.5" y="64.7">4</text>
<text x="217.8" y="62.2">21</text>
<text x="217.8" y="64.7">22</text>
<text x="92.7" y="70.6" transform="rotate(-90 92.7 70.6)">1</text>
<text x="102.8" y="71.2" transform="rotate(-90 102.8 71.2)">23</text>
<text x="176.5" y="67.3">5</text>
<text x="176.5" y="69.8">6</text>
<text x="217.8" y="67.3">24</text>
<text x="217.8" y="69.8">25</text>
<text x="31" y="77.4">2</text>
<text x="41.9" y="73.7" transform="rotate(-90 41.9 73.7)">20</text>
<text x="50.8" y="77.4">18</text>
<text x="175.9" y="77.4">10</text>
<text x="176.5" y="72.4">7</text>
<text x="176.5" y="74.9">9</text>
<text x="217.8" y="72.4">26</text>
<text x="217.8" y="74.9">27</text>
<text x="217.8" y="77.4">29</text>
<text x="31" y="80">3</text>
<text x="31" y="82.5">4</text>
<text x="50.8" y="82.5">16</text>
<text x="50.8" y="80">17</text>
<text x="84.4" y="78.7">3</text>
<text x="84.4" y="81.3">4</text>
<text x="84.4" y="83.8">5</text>
<text x="109.2" y="83.8">19</text>
<text x="109.2" y="81.3">20</text>
<text x="109.2" y="78.7">21</text>
<text x="175.9" y="80">11</text>
<text x="175.9" y="82.5">12</text>
<text x="217.8" y="82.5">35</text>
<text x="31" y="85.1">5</text>
<text x="31" y="87.6">6</text>
<text x="50.8" y="87.6">14</text>
<text x="50.8" y="85.1">15</text>
<text x="84.4" y="86.3">6</text>
<text x="84.4" y="88.9">7</text>
<text x="109.2" y="88.9">17</text>
<text x="109.2" y="86.3">18</text>
<text x="175.9" y="85.1">14</text>
<text x="175.9" y="87.6">15</text>
<text x="217.8" y="87.6">31</text>
<text x="31" y="90.1">7</text>
<text x="31" y="92.7">8</text>
<text x="31" y="95.2">9</text>
<text x="50.8" y="95.2">11</text>
<text x="50.8" y="92.7">12</text>
<text x="50.8" y="90.1">13</text>
<text x="84.4" y="91.4">8</text>
<text x="84.4" y="94">9</text>
<text x="109.2" y="94">15</text>
<text x="109.2" y="91.4">16</text>
<text x="175.9" y="90.1">16</text>
<text x="175.9" y="92.7">17</text>
<text x="175.9" y="95.2">19</text>
<text x="217.8" y="90.1">32</text>
<text x="217.8" y="92.7">34</text>
<text x="31" y="100.3">1</text>
<text x="83.8" y="96.5">10</text>
<text x="84.4" y="101.6">2</text>
<text x="109.2" y="96.5">14</text>
<text x="175.9" y="97.8">20</text>
<text x="217.8" y="97.8">33</text>
<text x="30.4" y="102.8">19</text>
<text x="83.8" y="104.1">22</text>
<text x="41.9" y="109.3" transform="rotate(-90 41.9 109.3)">10</text>
<text x="97.8" y="111.8" transform="rotate(-90 97.8 111.8)">11</text>
<text x="198.1" y="109.3" transform="rotate(-90 198.1 109.3)">3</text>
<text x="44.4" y="144.8">1</text>
<text x="44.4" y="147.3">2</text>
<text x="44.4" y="149.8">3</text>
<text x="44.4" y="152.4">4</text>
<text x="44.4" y="154.9">5</text>
<text x="97.8" y="151.8" transform="rotate(-90 97.8 151.8)">2</text>
<text x="44.4" y="157.5">6</text>
<text x="86.3" y="160">16</text>
<text x="86.9" y="157.5">7</text>
<text x="112.3" y="157.5">4</text>
<text x="112.3" y="160">5</text>
<text x="86.3" y="162.5">15</text>
<text x="86.9" y="165.1">8</text>
<text x="86.9" y="167.6">9</text>
<text x="111.7" y="165.1">11</text>
<text x="111.7" y="167.6">12</text>
<text x="112.3" y="162.5">6</text>
<text x="44.4" y="171.4">1</text>
<text x="44.4" y="174">2</text>
<text x="86.9" y="170.2">1</text>
<text x="86.9" y="172.7">3</text>
<text x="111.7" y="170.2">13</text>
<text x="111.7" y="172.7">14</text>
<text x="44.4" y="176.5">3</text>
<text x="44.4" y="179">4</text>
<text x="44.4" y="181.6">5</text>
<text x="44.4" y="184.1">6</text>
<text x="97.8" y="180.4" transform="rotate(-90 97.8 180.4)">10</text>
</g>
<g font-size=".8" fill="#006464">
<text x="96" y="163.6">0</text>
<text x="96.7" y="166.1">1</text>
<text x="97.1" y="168.7">2</text>
<text x="106.8" y="171.2">3</text>
</g>
</svg>
